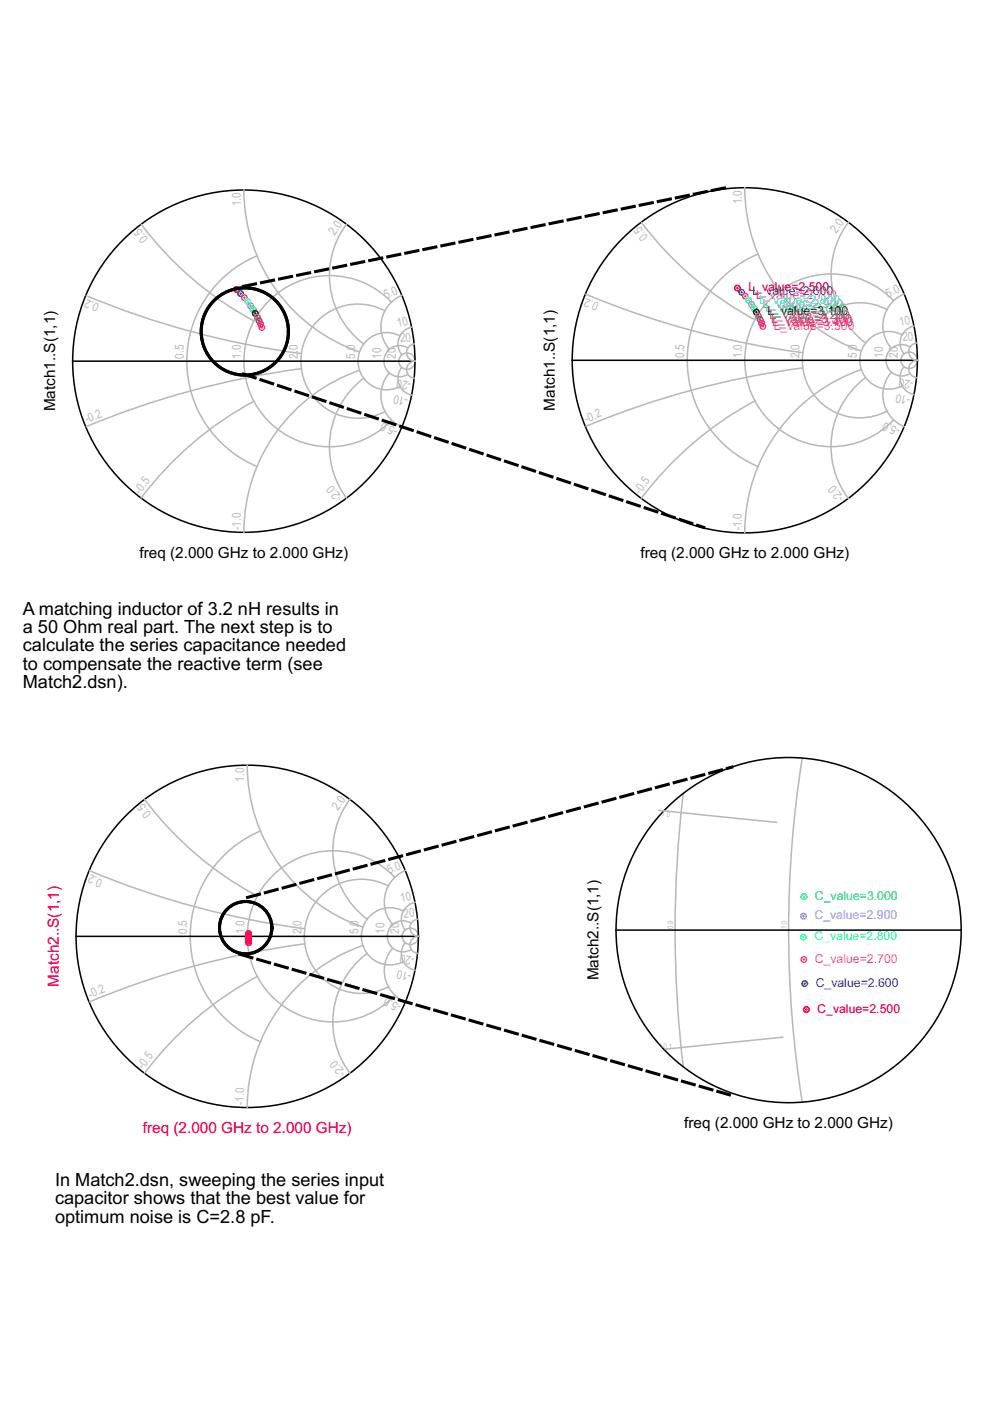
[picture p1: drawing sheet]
<svg xmlns="http://www.w3.org/2000/svg" width="210mm" height="297mm" viewBox="0 0 210 297" stroke-linecap="round" stroke-linejoin="round" font-family="sans-serif">
<g fill="none" stroke="#b8b8b8" stroke-width=".33">
<path d="M30 47.6a72.9 72.9 0 0 0 23.8 20.5M51.7 40.3a36.3 36.3 0 0 0 24.5 34.3M54.5 54.2a24.2 24.2 0 0 0-14.9 22.4 24.2 24.2 0 0 0 14.9 22.3M73.5 47.5a18.2 18.2 0 0 0 3.6 25.4M18.3 62.7a180.2 180.2 0 0 0 45.5 12.3M63.9 78.2a180.3 180.3 0 0 0-45.6 12.2M76.2 78.5a36.3 36.3 0 0 0-24.5 34.4M81.6 65.9a12.1 12.1 0 0 0-17.8 10.7 12.1 12.1 0 0 0 17.8 10.7M82.5 79.1a7.2 7.2 0 0 0 2.7 11.4M83 64.1a18.1 18.1 0 0 0-25.9-.5 18.1 18.1 0 0 0 0 25.9 18.1 18.1 0 0 0 25.9-.4M84.8 71.2a6.1 6.1 0 0 0-8.9 5.4 6.1 6.1 0 0 0 8.9 5.3M85.2 77.9a3.6 3.6 0 0 0 2.1 5.9"/>
<path d="M85.2 62.6a7.2 7.2 0 0 0-2.7 11.5M86.5 73.8a3.3 3.3 0 0 0-5.1 2.8 3.3 3.3 0 0 0 5.1 2.8M87.3 69.4a3.6 3.6 0 0 0-2.1 5.8M87.8 72.9a1.81 1.81 0 0 0-1.6 1.9 1.81 1.81 0 0 0 1.8 1.8M88 76.6a1.81 1.81 0 0 0-1.8 1.7 1.81 1.81 0 0 0 1.6 1.9M53.8 85.1a73 73 0 0 0-23.8 20.4M77.1 80.2a18.2 18.2 0 0 0-3.6 25.4"/>
<circle cx="86.3" cy="76.6" r="1.74"/>
</g>
<g fill="none" stroke="#000" stroke-width=".33">
<path d="M15.4 76.6h72.6"/>
<circle cx="51.7" cy="76.6" r="36.3"/>
</g>
<circle cx="50.2" cy="61.4" r=".26" fill="#f00"/>
<circle cx="50.2" cy="61.4" r=".58" fill="none" stroke="#f00" stroke-width=".33"/>
<circle cx="51" cy="62.2" r=".26" fill="#00f"/>
<circle cx="51" cy="62.2" r=".58" fill="none" stroke="#00f" stroke-width=".33"/>
<circle cx="51.8" cy="63.1" r=".26" fill="#f0f"/>
<circle cx="51.8" cy="63.1" r=".58" fill="none" stroke="#f0f" stroke-width=".33"/>
<circle cx="52.5" cy="64" r=".26" fill="#0ff"/>
<circle cx="52.5" cy="64" r=".58" fill="none" stroke="#0ff" stroke-width=".33"/>
<circle cx="53.1" cy="64.8" r=".26" fill="#7b68ee"/>
<circle cx="53.1" cy="64.8" r=".58" fill="none" stroke="#7b68ee" stroke-width=".33"/>
<circle cx="53.7" cy="65.6" r=".26" fill="#0f0"/>
<circle cx="53.7" cy="65.6" r=".58" fill="none" stroke="#0f0" stroke-width=".33"/>
<circle cx="54.1" cy="66.4" r=".26" fill="#006400"/>
<circle cx="54.1" cy="66.4" r=".58" fill="none" stroke="#006400" stroke-width=".33"/>
<circle cx="54.6" cy="67.2" r=".26" fill="#cd5c5c"/>
<circle cx="54.6" cy="67.2" r=".58" fill="none" stroke="#cd5c5c" stroke-width=".33"/>
<circle cx="54.9" cy="68" r=".26" fill="#a0522d"/>
<circle cx="54.9" cy="68" r=".58" fill="none" stroke="#a0522d" stroke-width=".33"/>
<circle cx="55.2" cy="68.7" r=".26" fill="#ff1493"/>
<circle cx="55.2" cy="68.7" r=".58" fill="none" stroke="#ff1493" stroke-width=".33"/>
<circle cx="55.5" cy="69.4" r=".26" fill="#f0f"/>
<circle cx="55.5" cy="69.4" r=".58" fill="none" stroke="#f0f" stroke-width=".33"/>
<g fill="none" stroke="#b8b8b8" stroke-width=".33">
<path d="M157.9 39.8a36.6 36.6 0 0 0 24.7 34.6M136 47.2a73.5 73.5 0 0 0 24.1 20.6M160.7 53.9a24.4 24.4 0 0 0-15 22.5 24.4 24.4 0 0 0 15 22.5M179.9 47.1a18.3 18.3 0 0 0 3.6 25.6M124.3 62.4a181.7 181.7 0 0 0 45.9 12.4M170.2 78a181.8 181.8 0 0 0-45.9 12.4M182.6 78.4a36.6 36.6 0 0 0-24.7 34.6M188 65.6a12.2 12.2 0 0 0-17.9 10.8 12.2 12.2 0 0 0 17.9 10.8M189 78.9a7.3 7.3 0 0 0 2.7 11.6M189.5 63.8a18.3 18.3 0 0 0-26.1-.5 18.3 18.3 0 0 0 0 26.1 18.3 18.3 0 0 0 26.1-.4M191.3 71a6.1 6.1 0 0 0-9 5.4 6.1 6.1 0 0 0 9 5.4M191.7 77.7a3.7 3.7 0 0 0 2.1 6"/>
<path d="M191.7 62.3a7.3 7.3 0 0 0-2.7 11.6M193 73.6a3.3 3.3 0 0 0-5.1 2.8 3.3 3.3 0 0 0 5.1 2.8M193.8 69.1a3.7 3.7 0 0 0-2.1 5.9M194.3 72.7a1.84 1.84 0 0 0-1.6 2 1.84 1.84 0 0 0 1.8 1.7M194.5 76.4a1.84 1.84 0 0 0-1.8 1.7 1.84 1.84 0 0 0 1.6 2M160.1 85a73.5 73.5 0 0 0-24.1 20.6M183.5 80.1a18.3 18.3 0 0 0-3.7 25.6"/>
<circle cx="192.8" cy="76.4" r="1.74"/>
</g>
<g fill="none" stroke="#000" stroke-width=".33">
<path d="M121.3 76.4h73.2"/>
<circle cx="157.9" cy="76.4" r="36.6"/>
</g>
<circle cx="156.4" cy="61.1" r=".26" fill="#f00"/>
<circle cx="156.4" cy="61.1" r=".58" fill="none" stroke="#f00" stroke-width=".33"/>
<circle cx="157.2" cy="62" r=".26" fill="#00f"/>
<circle cx="157.2" cy="62" r=".58" fill="none" stroke="#00f" stroke-width=".33"/>
<circle cx="158" cy="62.8" r=".26" fill="#f0f"/>
<circle cx="158" cy="62.8" r=".58" fill="none" stroke="#f0f" stroke-width=".33"/>
<circle cx="158.7" cy="63.7" r=".26" fill="#0ff"/>
<circle cx="158.7" cy="63.7" r=".58" fill="none" stroke="#0ff" stroke-width=".33"/>
<circle cx="159.3" cy="64.5" r=".26" fill="#7b68ee"/>
<circle cx="159.3" cy="64.5" r=".58" fill="none" stroke="#7b68ee" stroke-width=".33"/>
<circle cx="159.9" cy="65.4" r=".26" fill="#0f0"/>
<circle cx="159.9" cy="65.4" r=".58" fill="none" stroke="#0f0" stroke-width=".33"/>
<circle cx="160.4" cy="66.2" r=".26" fill="#006400"/>
<circle cx="160.4" cy="66.2" r=".58" fill="none" stroke="#006400" stroke-width=".33"/>
<circle cx="160.8" cy="67" r=".26" fill="#cd5c5c"/>
<circle cx="160.8" cy="67" r=".58" fill="none" stroke="#cd5c5c" stroke-width=".33"/>
<circle cx="161.2" cy="67.7" r=".26" fill="#a0522d"/>
<circle cx="161.2" cy="67.7" r=".58" fill="none" stroke="#a0522d" stroke-width=".33"/>
<circle cx="161.5" cy="68.5" r=".26" fill="#ff1493"/>
<circle cx="161.5" cy="68.5" r=".58" fill="none" stroke="#ff1493" stroke-width=".33"/>
<circle cx="161.7" cy="69.2" r=".26" fill="#f0f"/>
<circle cx="161.7" cy="69.2" r=".58" fill="none" stroke="#f0f" stroke-width=".33"/>
<circle cx="51.9" cy="70.3" r="9.2" fill="none" stroke="#000" stroke-width=".65"/>
<path d="M51.6 79.3l97.6 32.5M51.6 60.7l102.2-20.9" fill="none" stroke="#000" stroke-width=".65" stroke-dasharray="2.6 1.3"/>
<g fill="none" stroke="#b8b8b8" stroke-width=".33">
<path d="M30.7 169.6a72.9 72.9 0 0 0 23.9 20.4M52.4 162.2a36.3 36.3 0 0 0 24.5 34.4M55.2 176.2a24.2 24.2 0 0 0-14.9 22.3 24.2 24.2 0 0 0 14.9 22.4M74.2 169.5a18.2 18.2 0 0 0 3.6 25.4M19 184.6a180.2 180.2 0 0 0 45.6 12.3M82.3 187.8a12.1 12.1 0 0 0-17.8 10.7 12.1 12.1 0 0 0 17.8 10.7M83.7 186a18.1 18.1 0 0 0-25.8-.4 18.1 18.1 0 0 0 0 25.9 18.1 18.1 0 0 0 25.8-.5M85.5 193.2a6.1 6.1 0 0 0-8.9 5.3 6.1 6.1 0 0 0 8.9 5.4M85.9 199.8a3.6 3.6 0 0 0 2.1 5.9M85.9 184.6a7.2 7.2 0 0 0-2.6 11.4M87.2 195.7a3.3 3.3 0 0 0-5.1 2.8 3.3 3.3 0 0 0 5.1 2.8M88 191.3a3.6 3.6 0 0 0-2.1 5.9"/>
<path d="M88.5 194.9a1.81 1.81 0 0 0-1.6 1.9 1.81 1.81 0 0 0 1.8 1.7M88.7 198.5a1.81 1.81 0 0 0-1.8 1.7 1.81 1.81 0 0 0 1.6 1.9M54.6 207a73 73 0 0 0-23.9 20.5M64.6 200.1a180.3 180.3 0 0 0-45.5 12.3M76.9 200.5a36.3 36.3 0 0 0-24.5 34.3M77.8 202.1a18.2 18.2 0 0 0-3.6 25.4M83.3 201a7.2 7.2 0 0 0 2.6 11.5"/>
<circle cx="87" cy="198.5" r="1.74"/>
</g>
<g fill="none" stroke="#000" stroke-width=".33">
<path d="M16.1 198.5h72.6"/>
<circle cx="52.4" cy="198.5" r="36.3"/>
</g>
<g fill="#f00">
<circle cx="52.7" cy="199.8" r=".26"/>
<circle cx="52.7" cy="199.4" r=".26"/>
<circle cx="52.7" cy="199" r=".26"/>
<circle cx="52.7" cy="198.6" r=".26"/>
<circle cx="52.7" cy="198.3" r=".26"/>
<circle cx="52.7" cy="197.9" r=".26"/>
</g>
<g fill="none" stroke="#f00" stroke-width=".33">
<circle cx="52.7" cy="199" r=".58"/>
<circle cx="52.7" cy="198.3" r=".58"/>
<circle cx="52.7" cy="198.6" r=".58"/>
<circle cx="52.7" cy="199.4" r=".58"/>
<circle cx="52.7" cy="197.9" r=".58"/>
<circle cx="52.7" cy="199.8" r=".58"/>
</g>
<path d="M139.7 171.8l24.9 2.6M144.9 168.3a244.1 244.1 0 0 0-.1 57.7M170.1 160.8a231.4 231.4 0 0 0 0 72.7M165.9 219.9l-24.8 2.6" fill="none" stroke="#b8b8b8" stroke-width=".33"/>
<g fill="none" stroke="#000" stroke-width=".33">
<path d="M130.6 197.2h73.2"/>
<circle cx="167.2" cy="197.2" r="36.6"/>
</g>
<circle cx="171" cy="214" r=".26" fill="#f00"/>
<circle cx="171" cy="214" r=".58" fill="none" stroke="#f00" stroke-width=".33"/>
<circle cx="170.6" cy="208.5" r=".26" fill="#00f"/>
<circle cx="170.6" cy="208.5" r=".58" fill="none" stroke="#00f" stroke-width=".33"/>
<circle cx="170.4" cy="203.4" r=".26" fill="#f0f"/>
<circle cx="170.4" cy="203.4" r=".58" fill="none" stroke="#f0f" stroke-width=".33"/>
<circle cx="170.3" cy="198.7" r=".26" fill="#0ff"/>
<circle cx="170.3" cy="198.7" r=".58" fill="none" stroke="#0ff" stroke-width=".33"/>
<circle cx="170.4" cy="194.2" r=".26" fill="#7b68ee"/>
<circle cx="170.4" cy="194.2" r=".58" fill="none" stroke="#7b68ee" stroke-width=".33"/>
<circle cx="170.5" cy="190.1" r=".26" fill="#0f0"/>
<circle cx="170.5" cy="190.1" r=".58" fill="none" stroke="#0f0" stroke-width=".33"/>
<circle cx="52.1" cy="196.7" r="5.6" fill="none" stroke="#000" stroke-width=".65"/>
<path d="M52.5 190.3l102.7-27.6M50.9 202.3l103.8 29.8" fill="none" stroke="#000" stroke-width=".65" stroke-dasharray="2.6 1.3"/>
<g font-size="3.9">
<text x="4.8" y="130.4">A matching inductor of 3.2 nH results in</text>
<text x="4.8" y="134.2">a 50 Ohm real part. The next step is to</text>
<text x="4.8" y="138.1">calculate the series capacitance needed</text>
<text x="4.8" y="142">to compensate the reactive term (see</text>
<text x="4.8" y="145.8">Match2.dsn).</text>
<text x="11.7" y="251.5">In Match2.dsn, sweeping the series input</text>
<text x="11.7" y="255.4">capacitor shows that the best value for</text>
<text x="11.7" y="259.2">optimum noise is C=2.8 pF.</text>
</g>
<g font-size="3.3">
<text x="11.7" y="87.2" transform="rotate(-90 11.7 87.2)">Match1..S(1,1)</text>
<text x="117.6" y="87.1" transform="rotate(-90 117.6 87.1)">Match1..S(1,1)</text>
<text x="29.6" y="118.2">freq (2.000 GHz to 2.000 GHz)</text>
<text x="135.8" y="118.4">freq (2.000 GHz to 2.000 GHz)</text>
<text x="126.9" y="207.9" transform="rotate(-90 126.9 207.9)">Match2..S(1,1)</text>
<text x="145.1" y="239.2">freq (2.000 GHz to 2.000 GHz)</text>
</g>
<g font-size="3.3" fill="#f00">
<text x="12.4" y="209.2" transform="rotate(-90 12.4 209.2)">Match2..S(1,1)</text>
<text x="30.3" y="240.2">freq (2.000 GHz to 2.000 GHz)</text>
</g>
<g font-size="2.6" fill="#b8b8b8">
<text x="51.1" y="43.7" transform="rotate(-90 51.1 43.7)">1.0</text>
<text x="157.3" y="43.3" transform="rotate(-90 157.3 43.3)">1.0</text>
<text x="31.5" y="50.7" transform="rotate(-127 31.5 50.7)">0.5</text>
<text x="70.9" y="49.9" transform="rotate(-53 70.9 49.9)">2.0</text>
<text x="137.5" y="50.3" transform="rotate(-127 137.5 50.3)">0.5</text>
<text x="177.3" y="49.5" transform="rotate(-53 177.3 49.5)">2.0</text>
<text x="21.1" y="64.5" transform="rotate(-157 21.1 64.5)">0.2</text>
<text x="81.8" y="63.4" transform="rotate(-23 81.8 63.4)">5.0</text>
<text x="127.1" y="64.2" transform="rotate(-157 127.1 64.2)">0.2</text>
<text x="188.2" y="63.1" transform="rotate(-23 188.2 63.1)">5.0</text>
<text x="84.3" y="69.3" transform="rotate(-11 84.3 69.3)">10</text>
<text x="190.8" y="69.1" transform="rotate(-11 190.8 69.1)">10</text>
<text x="39" y="76.1" transform="rotate(-90 39 76.1)">0.5</text>
<text x="51.1" y="76.1" transform="rotate(-90 51.1 76.1)">1.0</text>
<text x="63.2" y="76.1" transform="rotate(-90 63.2 76.1)">2.0</text>
<text x="75.3" y="76.1" transform="rotate(-90 75.3 76.1)">5.0</text>
<text x="80.8" y="76.1" transform="rotate(-90 80.8 76.1)">10</text>
<text x="83.9" y="76.1" transform="rotate(-90 83.9 76.1)">20</text>
<text x="84.9" y="72.6" transform="rotate(-6 84.9 72.6)">20</text>
<text x="145.1" y="75.9" transform="rotate(-90 145.1 75.9)">0.5</text>
<text x="157.3" y="75.9" transform="rotate(-90 157.3 75.9)">1.0</text>
<text x="169.5" y="75.9" transform="rotate(-90 169.5 75.9)">2.0</text>
<text x="181.7" y="75.9" transform="rotate(-90 181.7 75.9)">5.0</text>
<text x="187.2" y="75.9" transform="rotate(-90 187.2 75.9)">10</text>
<text x="190.4" y="75.9" transform="rotate(-90 190.4 75.9)">20</text>
<text x="191.4" y="72.4" transform="rotate(-6 191.4 72.4)">20</text>
<text x="87.2" y="80.8" transform="rotate(-174 87.2 80.8)">-20</text>
<text x="193.7" y="80.6" transform="rotate(-174 193.7 80.6)">-20</text>
<text x="18.4" y="89.8" transform="rotate(-23 18.4 89.8)">-0.2</text>
<text x="86.6" y="84.3" transform="rotate(-169 86.6 84.3)">-10</text>
<text x="124.3" y="89.7" transform="rotate(-23 124.3 89.7)">-0.2</text>
<text x="193.1" y="84.1" transform="rotate(-169 193.1 84.1)">-10</text>
<text x="84.5" y="90.9" transform="rotate(-157 84.5 90.9)">-5.0</text>
<text x="191" y="90.8" transform="rotate(-157 191 90.8)">-5.0</text>
<text x="29.7" y="104.8" transform="rotate(-53 29.7 104.8)">-0.5</text>
<text x="72.7" y="105.6" transform="rotate(-127 72.7 105.6)">-2.0</text>
<text x="135.7" y="104.9" transform="rotate(-53 135.7 104.9)">-0.5</text>
<text x="179" y="105.6" transform="rotate(-127 179 105.6)">-2.0</text>
<text x="51.1" y="112.4" transform="rotate(-90 51.1 112.4)">-1.0</text>
<text x="157.3" y="112.5" transform="rotate(-90 157.3 112.5)">-1.0</text>
<text x="51.8" y="165.7" transform="rotate(-90 51.8 165.7)">1.0</text>
<text x="32.2" y="172.6" transform="rotate(-127 32.2 172.6)">0.5</text>
<text x="71.6" y="171.9" transform="rotate(-53 71.6 171.9)">2.0</text>
<text x="82.5" y="185.3" transform="rotate(-23 82.5 185.3)">5.0</text>
<text x="21.9" y="186.5" transform="rotate(-157 21.9 186.5)">0.2</text>
<text x="85" y="191.3" transform="rotate(-11 85 191.3)">10</text>
<text x="85.6" y="194.6" transform="rotate(-6 85.6 194.6)">20</text>
<text x="39.7" y="198" transform="rotate(-90 39.7 198)">0.5</text>
<text x="51.8" y="198" transform="rotate(-90 51.8 198)">1.0</text>
<text x="63.9" y="198" transform="rotate(-90 63.9 198)">2.0</text>
<text x="76" y="198" transform="rotate(-90 76 198)">5.0</text>
<text x="81.5" y="198" transform="rotate(-90 81.5 198)">10</text>
<text x="84.6" y="198" transform="rotate(-90 84.6 198)">20</text>
<text x="87.9" y="202.7" transform="rotate(-174 87.9 202.7)">-20</text>
<text x="87.3" y="206.2" transform="rotate(-169 87.3 206.2)">-10</text>
<text x="19.1" y="211.7" transform="rotate(-23 19.1 211.7)">-0.2</text>
<text x="85.2" y="212.9" transform="rotate(-157 85.2 212.9)">-5.0</text>
<text x="30.4" y="226.8" transform="rotate(-53 30.4 226.8)">-0.5</text>
<text x="73.4" y="227.5" transform="rotate(-127 73.4 227.5)">-2.0</text>
<text x="51.8" y="234.3" transform="rotate(-90 51.8 234.3)">-1.0</text>
</g>
<g font-size="2.6" fill="#f00">
<text x="158.7" y="61.8">L_value=2.500</text>
<text x="173.3" y="214.7">C_value=2.500</text>
</g>
<g font-size="2.6" fill="#00f">
<text x="159.6" y="62.6">L_value=2.600</text>
<text x="172.9" y="209.2">C_value=2.600</text>
</g>
<g font-size="2.6" fill="#f0f">
<text x="160.4" y="63.5">L_value=2.700</text>
<text x="164.1" y="69.9">L_value=3.500</text>
<text x="172.8" y="204.1">C_value=2.700</text>
</g>
<g font-size="2.6" fill="#0ff">
<text x="161" y="64.4">L_value=2.800</text>
<text x="172.7" y="199.4">C_value=2.800</text>
</g>
<g font-size="2.6" fill="#7b68ee">
<text x="161.7" y="65.2">L_value=2.900</text>
<text x="172.7" y="194.9">C_value=2.900</text>
</g>
<g font-size="2.6" fill="#0f0">
<text x="162.2" y="66.1">L_value=3.000</text>
<text x="172.8" y="190.8">C_value=3.000</text>
</g>
<text font-size="2.6" fill="#006400" x="162.7" y="66.9">L_value=3.100</text>
<text font-size="2.6" fill="#cd5c5c" x="163.1" y="67.7">L_value=3.200</text>
<text font-size="2.6" fill="#a0522d" x="163.5" y="68.4">L_value=3.300</text>
<text font-size="2.6" fill="#ff1493" x="163.8" y="69.2">L_value=3.400</text>
<g font-size="1.6" fill="#b8b8b8">
<text x="142.2" y="172.1" transform="rotate(-174 142.2 172.1)">0.1</text>
<text x="142.8" y="196.9" transform="rotate(-90 142.8 196.9)">0.9</text>
<text x="166.8" y="196.9" transform="rotate(-90 166.8 196.9)">1.0</text>
<text x="140.3" y="222.5" transform="rotate(-6 140.3 222.5)">-0.1</text>
</g>
</svg>
